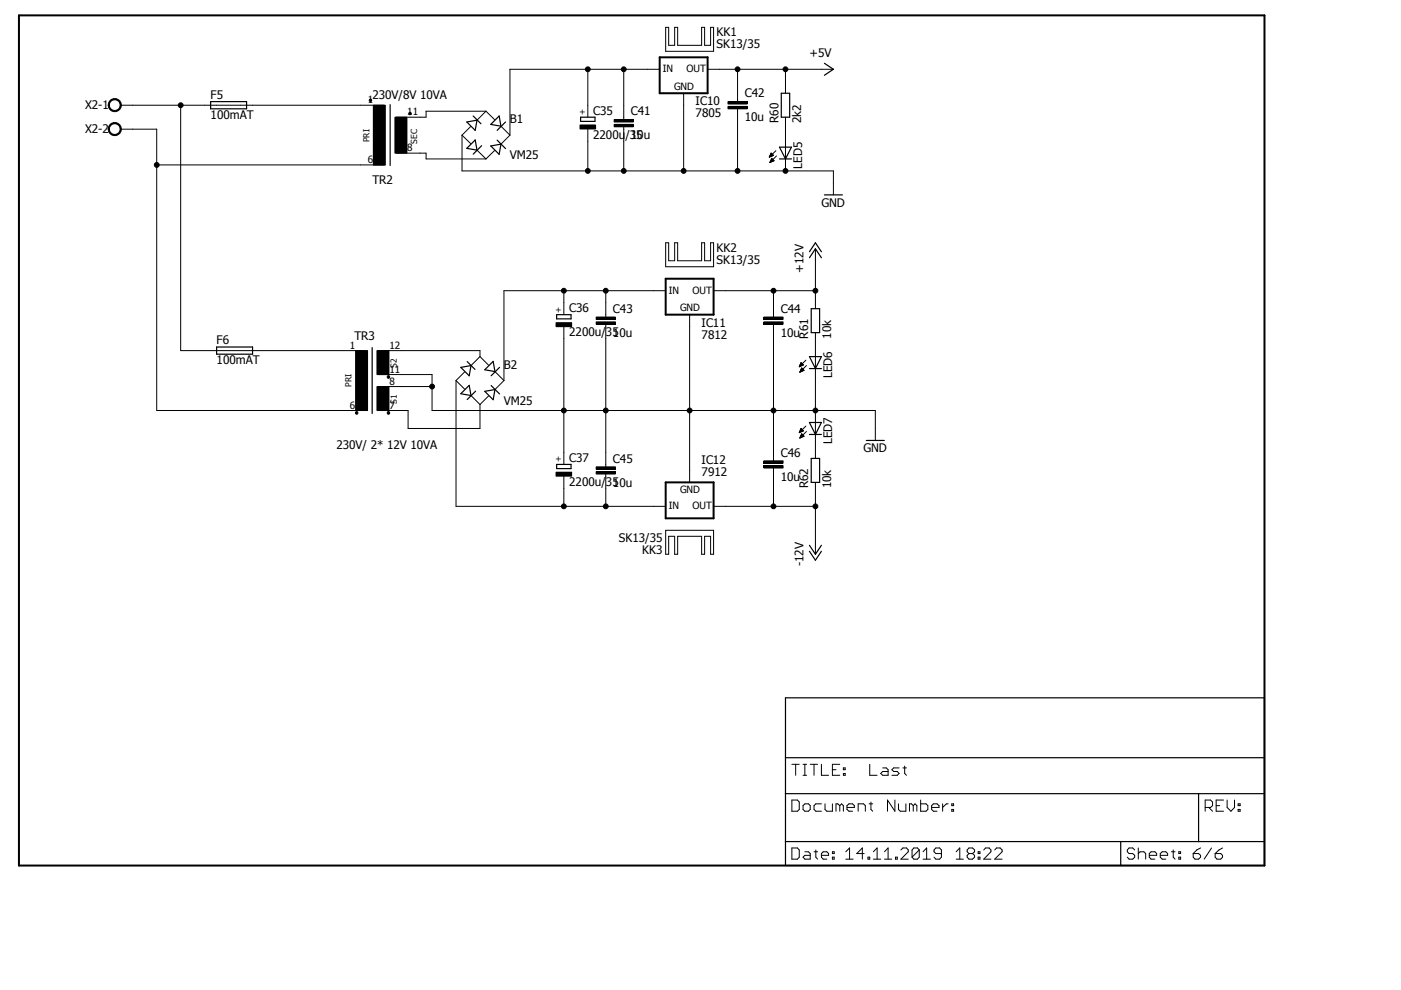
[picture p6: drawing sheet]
<svg xmlns="http://www.w3.org/2000/svg" width="297mm" height="210mm" viewBox="0 0 297 210" stroke-linecap="round" stroke-linejoin="round" font-family="sans-serif">
<path d="M3.5 3l264.9 181.1M268.4 3l-264.9 181.1" fill="none" stroke="#fff" stroke-width=".21"/>
<path d="M4 3.3h264.1v180.2h-264.1zM139.9 12.1h10.1v7.7h-10.1zM141.1 59.1h10.2v7.6h-10.2zM141.1 102.3h10.2v7.6h-10.2z" fill="none" stroke="#000" stroke-width=".42"/>
<g fill="none" stroke="#000" stroke-width=".25">
<path d="M165.6 19.8h1.8v5h-1.8zM174.8 13.4l1.9 1.3-1.9 1.3M44.7 21.5h7.6v1.6h-7.6zM82.7 22.2v12.9M99 25.9l2.1-.4-.4 2.1zM100.3 24.6l1.7 1.6M100.7 29.7l.4 2.1-2.1-.3zM102.1 30.9l-1.8 1.8M104.1 30.9l2.1-.3-.4 2.1zM105.4 29.7l1.8 1.8M105.8 24.6l.4 2.2-2.1-.4zM107.2 25.9l-1.8 1.7"/>
<path d="M123.1 24.8h3v.9h-3zM165.3 31.2h2.5l-1.3 2.5zM165.3 33.7h2.5M171.6 54.7l1.3-2 1.3 2M171.6 53.4l1.3-1.9 1.3 1.9M174.8 41.3h3.8M45.9 73.6h7.6v1.5h-7.6zM78.9 73.7v14M97.7 77.9l2.2-.4-.4 2.2zM99.1 76.7l1.6 1.6M104.6 76.6l.3 2.2-2.1-.4zM105.9 77.9l-1.8 1.8"/>
<path d="M118 66.7h3.1v.9h-3.1zM171.6 75.6h2.6l-1.3 2.5zM171.6 78.1h2.6M172 65.4h1.8v5.1h-1.8zM99.5 81.7l.4 2.2-2.2-.4zM100.8 82.9l-1.7 1.8M102.8 83l2.1-.4-.3 2.2zM104.1 81.7l1.8 1.8M118 98.5h3.1v.9h-3.1zM171.6 89.6h2.6l-1.3 2.5zM171.6 92.1h2.6M172 97.2h1.8v5.1h-1.8z"/>
<path d="M183.7 93.4h3.8M171.6 115.6l1.3 1.9 1.3-1.9M171.6 116.9l1.3 1.9 1.3-1.9M166.5 148h101.6v35.5h-101.6zM166.5 168.3h101.6M166.5 178.4h101.6M166.5 160.7h101.6M237.6 178.4v5.1M254.1 168.3v10.1"/>
</g>
<g fill="none" stroke="#000" stroke-width=".21">
<path d="M124.6 14.7v10.1M132.2 14.7v10.7M139.9 14.7h-31.8v14M141.1 5.8h.7v3.8h1.2v-3.8h.7v3.8h5.1v-3.8h.6v3.8h1.3v-3.8h.6v5.1h-10.2zM144.9 19.8v16.4M150 14.7h26.7M156.4 14.7v6.8M166.5 14.7v5.1M23.3 21.4a1.4 1.4 0 0 1 2.2 .1 1.4 1.4 0 0 1-.8 2.1 1.4 1.4 0 0 1-1.8-1.3h.3a1.16 1.16 0 0 1 1.7-1 1.16 1.16 0 0 1 .2 2 1.16 1.16 0 0 1-1.9-.6v-.4h-.3zM23.3 26.5a1.4 1.4 0 0 1 2.2 .1 1.4 1.4 0 0 1-.8 2.1 1.4 1.4 0 0 1-1.8-1.3h.3a1.16 1.16 0 0 1 1.7-1 1.16 1.16 0 0 1 .2 1.9 1.16 1.16 0 0 1-1.9-.5v-.4h-.3zM25.6 22.3h55.8M25.6 27.4h7.6v59.6h44.4"/>
<path d="M33.2 35h48.2M38.3 22.3v52h39.3M78.4 21.1h.3v.4h-.3zM79.2 22.3h2.5v12.7h-2.5zM83.7 24.8h2.6v7.7h-2.6zM84 32.5h6.3v1.2h12.7M86.7 23.9h.4v.4h-.4zM98 28.7l1.8 1.7M98 28.7v7.5h78.7v5.1M99.8 26.8l-1.8 1.9M101.1 31.8l1.9 1.9M103 23.6h-12.7v1.2h-6.3"/>
<path d="M103 23.6l-1.9 1.9M103 23.6l1.9 1.8M104.9 31.9l-1.9 1.8M106.2 26.8l1.9 1.9M108.1 28.7l-1.9 1.9M123 26.5h3.3v.8h-3.3zM124.6 27.4v8.8M130.2 26.4h4.1v.5h-4.1zM130.2 25.4h4.1v.5h-4.1zM132.2 26.9v9.3M154.3 22.6h4.1v.5h-4.1zM154.3 21.5h4.1v.6h-4.1z"/>
<path d="M156.4 23.1v13.1M163.1 33.3h.1M163.1 33.2h.3M163.2 33.1h.5M163.2 33h.7M163.2 34.4h.1M163.3 32.9h.7M163.3 34.3h.2M163.3 32.9h.6M163.3 34.2h.4M163.4 32.8h.4M163.4 34.2h.6"/>
<path d="M163.4 32.6h.3M163.4 34.1h.7M163.4 32.6h.2M163.4 34h.6M163.5 32.5h.1M163.5 32.5l-.4 .8M163.5 32.5l.5 .4-.9 .4M163.5 33.9h.4M163.5 33.8h.3M163.6 33.7h.1M164.1 34.1l-.5-.5-.4 .9M164.1 34.1l-.9 .4"/>
<path d="M164.5 32l-1.4 1.3M164.6 33.1l-1.4 1.4M166.5 24.8v11.4M141.1 51.5h.7v3.8h1.2v-3.8h.7v3.8h5.1v-3.8h.6v3.8h1.3v-3.8h.6v5.1h-10.2zM172.9 52.7v12.7M75.4 74.3h2.5v12.7h-2.5zM79.9 74.3h2.6v5.1h-2.6zM80.2 74.3h21.6v1.3M80.2 79.4h11.4v7.6h94v6.4M98.5 78.9l-1.8 1.8M101.8 75.6l-1.9 1.9M101.8 75.6l1.8 1.8"/>
<path d="M104.9 78.8l1.9 1.9M117.9 68.4h3.3v.9h-3.3zM119.5 61.6v5.1M119.5 69.3v29.2M126.4 68.2h4.1v.5h-4.1zM126.4 67.2h4.1v.5h-4.1zM128.4 61.6v5.6M128.4 68.7v30.3M141.1 61.6h-34.3v19.1M146.2 66.7v35.6M151.3 61.6h21.6M162 68.2h4v.5h-4z"/>
<path d="M162 67.2h4v.5h-4zM164 61.6v5.6M164 68.7v29M169.5 77.7h.1M169.5 77.6h.3M169.5 77.5h.5M169.6 77.4h.6M169.6 78.9h.1M169.6 77.3h.7M169.6 78.8h.3M169.7 77.3h.5M169.7 78.7h.4"/>
<path d="M169.7 77.2h.4M169.7 78.6h.6M169.8 77.1h.2M169.8 78.5h.6M169.8 77h.2M169.8 78.4h.5M169.8 76.9l.5 .5-.8 .4zM169.8 76.9h.1M169.8 78.3h.5M169.9 78.2h.3M169.9 78.1h.2M170 78l.5 .5-.9 .4z"/>
<path d="M170 78.1h.1M170.9 76.4l-1.4 1.4M171 77.5l-1.4 1.4M172.9 70.5v26.7M79.9 82h2.6v5h-2.6zM80.2 82h11.4M96.7 80.7l1.8 1.8M96.7 80.7v26.7h44.4M99.9 83.9l1.9 1.9M101.8 85.8v5h-15.3v-3.8h-6.3M103.6 83.9l-1.8 1.9M106.8 80.7l-1.9 1.9"/>
<path d="M126.4 100h4.1v.5h-4.1zM126.4 99h4.1v.5h-4.1zM162 98.7h4v.5h-4zM162 97.7h4v.5h-4zM164 99.2v8.2M169.5 91.7h.1M169.5 91.6h.3M169.6 91.5h.4M169.6 91.4h.7M169.6 91.3h.7M169.6 92.8h.2M169.6 92.7h.4"/>
<path d="M169.7 91.2h.5M169.7 92.6h.5M169.7 91.1h.4M169.7 92.5h.6M169.8 91h.2M169.8 92.5h.6M169.8 90.9h.1M169.8 92.4h.5M169.8 90.8l-.3 .9M169.8 90.8l.5 .6-.8 .3M169.8 90.8h.1M169.8 92.3h.5"/>
<path d="M169.9 92.2h.3M169.9 92.1h.1M170 92l-.4 .9M170 92l.5 .5-.9 .4M170 92h.1M170.9 90.3l-1.4 1.4M171 91.5l-1.4 1.4M117.9 100.1h3.3v.9h-3.3zM119.5 101v6.4M128.4 100.5v6.9M141.1 112.4h10.2v5.1h-.6v-3.8h-1.3v3.8h-.6v-3.8h-5.1v3.8h-.7v-3.8h-1.2v3.8h-.7zM151.3 107.4h21.6"/>
<path d="M172.9 102.3v15.2M167.9 169.6h1.2l.4 .5v1.5l-.4 .4h-1.2zM167.9 179.8h1.2l.4 .4v1.5l-.4 .5h-1.2zM167.9 162.1h1.6M168.7 162.1v2.3M170.3 170.8l.3-.4h.8l.4 .4v.8l-.4 .4h-.8l-.3-.4zM170.3 162.1h.7M170.3 164.4h.7M170.6 162.1v2.3M171.8 162.1h1.6M172.6 162.1v2.3M174.2 162.1v2.3h1.5"/>
<path d="M174.2 170.4h-1.2l-.4 .4v.8l.4 .4h1.2M174.9 170.4v1.2l.4 .4h1.2v-1.6M176.5 163.2h.7M178.1 162.1h-1.6v2.3h1.6M178.1 170.8l-.5-.4h-.4v1.6M178.1 170.8l.3-.4 .4 .4v1.2M178.1 170.8v1.2M178.8 164h.4v.4h-.4zM178.8 162.8h.4v.4h-.4zM179.6 171.2h1.5v-.4l-.3-.4h-.8l-.4 .4v.8l.4 .4h.8M181.9 172v-1.6h1.2l.4 .4v1.2M184.3 170.4h.7"/>
<path d="M184.4 162.1v2.3h1.6M184.7 170.1v1.5l.3 .4M187.2 162.8h.7l.4 .4v1.2h-1.1l-.5-.4 .5-.4h1.1M189.7 169.6v2.4l-1.5-2.4v2.4M190.5 170.4v1.2l.4 .4h1.2v-1.6M190.6 162.8h-1.1l-.4 .4 .4 .4h.7l.4 .4-.4 .4h-1.1M191.4 162.8h.8M191.8 162.4v1.6l.4 .4M193.6 170.8l-.4-.4h-.4v1.6M193.6 170.8v1.2M193.6 170.8l.4-.4 .4 .4v1.2M195.2 169.6v2.4h1.1l.4-.4v-.8l-.4-.4h-1.1"/>
<path d="M197.5 171.2h1.6v-.4l-.4-.4h-.8l-.4 .4v.8l.4 .4h.8M199.9 170.4v1.6M201 170.4h-.3l-.8 .8M201.8 171.6h.4v.4h-.4zM201.8 170.4h.4v.4h-.4zM241.3 179.8v2.4M254.5 179.8l-.8 .4-.7 .8M255.5 171.2h1.2l.4-.4v-.7l-.4-.5h-1.2v2.4M256.3 171.2l.8 .8M256.9 179.8l-1.6 2.4M257.8 170.8h.8M259.2 179.8l-.8 .4-.8 .8"/>
<path d="M259.4 169.6h-1.6v2.4h1.6M260.2 169.6v1.6l.8 .8 .7-.8v-1.6M262.5 171.6h.4v.4h-.4zM262.5 170.4h.4v.4h-.4zM170.6 180.6h.8l.4 .4v1.2h-1.2l-.3-.5 .3-.3h1.2M172.6 180.6h.8M173 180.2v1.5l.4 .5M174.2 181.4h1.5v-.4l-.4-.4h-.8l-.3 .4v.7l.3 .5h.8M176.5 181.7h.4v.5h-.4zM176.5 180.6h.4v.4h-.4zM179.3 182.2h1.6M179.3 180.6l.8-.8v2.4"/>
<path d="M183.2 181h-1.6l1.2-1.2v2.4M184 181.7h.4v.5h-.4zM185.2 182.2h1.5M185.2 180.6l.8-.8v2.4M187.5 182.2h1.6M187.5 180.6l.8-.8v2.4M189.9 181.7h.3v.5h-.3zM191 180.2l.4-.4h.8l.4 .4v.4l-1.6 1.6h1.6M194.9 180.2v1.5l-.4 .5h-.7l-.4-.5M194.9 180.2l-.4-.4h-.7l-.4 .4v1.5M194.9 180.2l-1.5 1.5M195.7 182.2h1.6"/>
<path d="M195.7 180.6l.8-.8v2.4M199.6 181h-1.2l-.4-.4v-.4l.4-.4h.8l.4 .4v1.5l-.4 .5h-.8l-.4-.5M202.7 182.2h1.6M202.7 180.6l.8-.8v2.4M205.4 181l-.3 .4v.3l.3 .5h.8l.4-.5v-.3l-.4-.4M205.4 181l-.3-.4v-.4l.3-.4h.8l.4 .4v.4l-.4 .4M205.4 181h.8M207.4 181.7h.4v.5h-.4zM207.4 180.6h.4v.4h-.4zM208.6 180.2l.4-.4h.7l.4 .4v.4l-1.5 1.6h1.5M210.9 180.2l.4-.4h.7l.5 .4v.4l-1.6 1.6h1.6M240.6 180.2l-.4-.4h-.8l-.4 .4v.4l.4 .4h.8l.4 .4v.3l-.4 .5h-.8l-.4-.5"/>
<path d="M241.3 181l.4-.4h.8l.4 .4v1.2M243.7 181.4h1.5v-.4l-.3-.4h-.9l-.3 .4v.7l.3 .5h.9M246 181.4h1.6v-.4l-.4-.4h-.8l-.4 .4v.7l.4 .5h.8M248.4 180.6h.7M248.7 180.2v1.5l.4 .5M249.9 181.7h.4v.5h-.4zM249.9 180.6h.4v.4h-.4zM253 181h1.1l.4 .4v.3l-.4 .5h-.7l-.4-.5zM257.6 181h1.2l.4 .4v.3l-.4 .5h-.8l-.4-.5z"/>
<circle cx="124.6" cy="14.7" r=".51"/>
<circle cx="132.2" cy="14.7" r=".51"/>
<circle cx="156.4" cy="14.7" r=".51"/>
<circle cx="166.5" cy="14.7" r=".51"/>
<circle cx="33.2" cy="35" r=".51"/>
<circle cx="38.3" cy="22.3" r=".51"/>
<circle cx="124.6" cy="36.2" r=".51"/>
<circle cx="132.2" cy="36.2" r=".51"/>
<circle cx="144.9" cy="36.2" r=".51"/>
<circle cx="156.4" cy="36.2" r=".51"/>
<circle cx="166.5" cy="36.2" r=".51"/>
<circle cx="82.4" cy="79.9" r=".29"/>
<circle cx="119.5" cy="61.6" r=".51"/>
<circle cx="128.4" cy="61.6" r=".51"/>
<circle cx="164" cy="61.6" r=".51"/>
<circle cx="172.9" cy="61.6" r=".51"/>
<circle cx="75.6" cy="87.5" r=".29"/>
<circle cx="82.4" cy="87.5" r=".29"/>
<circle cx="91.6" cy="82" r=".51"/>
<circle cx="119.5" cy="87" r=".51"/>
<circle cx="128.4" cy="87" r=".51"/>
<circle cx="146.2" cy="87" r=".51"/>
<circle cx="164" cy="87" r=".51"/>
<circle cx="172.9" cy="87" r=".51"/>
<circle cx="119.5" cy="107.4" r=".51"/>
<circle cx="128.4" cy="107.4" r=".51"/>
<circle cx="164" cy="107.4" r=".51"/>
<circle cx="172.9" cy="107.4" r=".51"/>
</g>
<g fill="#000">
<path d="M23.3 21.4a1.4 1.4 0 0 1 2.2 .1 1.4 1.4 0 0 1-.8 2.1 1.4 1.4 0 0 1-1.8-1.3h.3a1.16 1.16 0 0 1 1.7-1 1.16 1.16 0 0 1 .2 2 1.16 1.16 0 0 1-1.9-.6v-.4h-.3z" fill-rule="evenodd"/>
<path d="M23.3 26.5a1.4 1.4 0 0 1 2.2 .1 1.4 1.4 0 0 1-.8 2.1 1.4 1.4 0 0 1-1.8-1.3h.3a1.16 1.16 0 0 1 1.7-1 1.16 1.16 0 0 1 .2 1.9 1.16 1.16 0 0 1-1.9-.5v-.4h-.3z" fill-rule="evenodd"/>
<path d="M78.4 21.1h.3v.4h-.3z" fill-rule="evenodd"/>
<path d="M79.2 22.3h2.5v12.7h-2.5z" fill-rule="evenodd"/>
<path d="M83.7 24.8h2.6v7.7h-2.6z" fill-rule="evenodd"/>
<path d="M86.7 23.9h.4v.4h-.4z" fill-rule="evenodd"/>
<path d="M123 26.5h3.3v.8h-3.3z" fill-rule="evenodd"/>
<path d="M130.2 26.4h4.1v.5h-4.1z" fill-rule="evenodd"/>
<path d="M130.2 25.4h4.1v.5h-4.1z" fill-rule="evenodd"/>
<path d="M154.3 22.6h4.1v.5h-4.1z" fill-rule="evenodd"/>
<path d="M154.3 21.5h4.1v.6h-4.1z" fill-rule="evenodd"/>
<path d="M75.4 74.3h2.5v12.7h-2.5z" fill-rule="evenodd"/>
<path d="M79.9 74.3h2.6v5.1h-2.6z" fill-rule="evenodd"/>
<path d="M117.9 68.4h3.3v.9h-3.3z" fill-rule="evenodd"/>
<path d="M126.4 68.2h4.1v.5h-4.1z" fill-rule="evenodd"/>
<path d="M126.4 67.2h4.1v.5h-4.1z" fill-rule="evenodd"/>
<path d="M162 68.2h4v.5h-4z" fill-rule="evenodd"/>
<path d="M162 67.2h4v.5h-4z" fill-rule="evenodd"/>
<path d="M79.9 82h2.6v5h-2.6z" fill-rule="evenodd"/>
<path d="M126.4 100h4.1v.5h-4.1z" fill-rule="evenodd"/>
<path d="M126.4 99h4.1v.5h-4.1z" fill-rule="evenodd"/>
<path d="M162 98.7h4v.5h-4z" fill-rule="evenodd"/>
<path d="M162 97.7h4v.5h-4z" fill-rule="evenodd"/>
<path d="M117.9 100.1h3.3v.9h-3.3z" fill-rule="evenodd"/>
<circle cx="124.6" cy="14.7" r=".51"/>
<circle cx="132.2" cy="14.7" r=".51"/>
<circle cx="156.4" cy="14.7" r=".51"/>
<circle cx="166.5" cy="14.7" r=".51"/>
<circle cx="33.2" cy="35" r=".51"/>
<circle cx="38.3" cy="22.3" r=".51"/>
<circle cx="124.6" cy="36.2" r=".51"/>
<circle cx="132.2" cy="36.2" r=".51"/>
<circle cx="144.9" cy="36.2" r=".51"/>
<circle cx="156.4" cy="36.2" r=".51"/>
<circle cx="166.5" cy="36.2" r=".51"/>
<circle cx="82.4" cy="79.9" r=".29"/>
<circle cx="119.5" cy="61.6" r=".51"/>
<circle cx="128.4" cy="61.6" r=".51"/>
<circle cx="164" cy="61.6" r=".51"/>
<circle cx="172.9" cy="61.6" r=".51"/>
<circle cx="75.6" cy="87.5" r=".29"/>
<circle cx="82.4" cy="87.5" r=".29"/>
<circle cx="91.6" cy="82" r=".51"/>
<circle cx="119.5" cy="87" r=".51"/>
<circle cx="128.4" cy="87" r=".51"/>
<circle cx="146.2" cy="87" r=".51"/>
<circle cx="164" cy="87" r=".51"/>
<circle cx="172.9" cy="87" r=".51"/>
<circle cx="119.5" cy="107.4" r=".51"/>
<circle cx="128.4" cy="107.4" r=".51"/>
<circle cx="164" cy="107.4" r=".51"/>
<circle cx="172.9" cy="107.4" r=".51"/>
</g>
<g font-size="2.5">
<text x="151.9" y="10.2">SK13/35</text>
<text x="151.9" y="7.7">KK1</text>
<text x="171.6" y="12.1">+5V</text>
<text x="18" y="23.2">X2-1</text>
<text x="44.7" y="20.9">F5</text>
<text x="78.9" y="20.9">230V/8V 10VA</text>
<text x="147.5" y="22.3">IC10</text>
<text x="157.9" y="20.7">C42</text>
<text x="18" y="28.3">X2-2</text>
<text x="44.7" y="25.2">100mAT</text>
<text x="108.1" y="26.1">B1</text>
<text x="125.8" y="24.3">C35</text>
<text x="125.8" y="29.4">2200u/35</text>
<text x="133.8" y="24.5">C41</text>
<text x="133.8" y="29.5">10u</text>
<text x="147.5" y="24.8">7805</text>
<text x="157.9" y="25.7">10u</text>
<text x="165.1" y="26.1" transform="rotate(-90 165.1 26.1)">R60</text>
<text x="169.8" y="26.1" transform="rotate(-90 169.8 26.1)">2k2</text>
<text x="108.1" y="33.7">VM25</text>
<text x="170.1" y="35.8" transform="rotate(-90 170.1 35.8)">LED5</text>
<text x="78.9" y="39">TR2</text>
<text x="174.2" y="43.9">GND</text>
<text x="151.9" y="53.4">KK2</text>
<text x="151.9" y="55.9">SK13/35</text>
<text x="170.3" y="57.8" transform="rotate(-90 170.3 57.8)">+12V</text>
<text x="120.7" y="66.3">C36</text>
<text x="120.7" y="71.3">2200u/35</text>
<text x="130" y="66.3">C43</text>
<text x="130" y="71.4">10u</text>
<text x="148.8" y="71.8">7812</text>
<text x="148.8" y="69.3">IC11</text>
<text x="165.5" y="66.3">C44</text>
<text x="165.5" y="71.4">10u</text>
<text x="171.4" y="71.8" transform="rotate(-90 171.4 71.8)">R61</text>
<text x="176.2" y="71.8" transform="rotate(-90 176.2 71.8)">10k</text>
<text x="45.9" y="72.9">F6</text>
<text x="45.9" y="77.3">100mAT</text>
<text x="75.1" y="72.1">TR3</text>
<text x="106.8" y="78.1">B2</text>
<text x="176.4" y="80.2" transform="rotate(-90 176.4 80.2)">LED6</text>
<text x="106.8" y="85.8">VM25</text>
<text x="71.3" y="95.3">230V/ 2* 12V 10VA</text>
<text x="176.4" y="94.1" transform="rotate(-90 176.4 94.1)">LED7</text>
<text x="183" y="95.9">GND</text>
<text x="120.7" y="98">C37</text>
<text x="130" y="98.1">C45</text>
<text x="148.8" y="101">7912</text>
<text x="148.8" y="98.5">IC12</text>
<text x="165.5" y="96.8">C46</text>
<text x="165.5" y="101.9">10u</text>
<text x="120.7" y="103">2200u/35</text>
<text x="130" y="103.2">10u</text>
<text x="171.4" y="103.5" transform="rotate(-90 171.4 103.5)">R62</text>
<text x="176.2" y="103.5" transform="rotate(-90 176.2 103.5)">10k</text>
<text x="131.2" y="114.9">SK13/35</text>
<text x="136.2" y="117.4">KK3</text>
<text x="170.3" y="120.1" transform="rotate(-90 170.3 120.1)">-12V</text>
</g>
<g font-size="2.1">
<text x="140.5" y="15.3">IN</text>
<text x="145.6" y="15.3">OUT</text>
<text x="78" y="21.9">1</text>
<text x="142.9" y="19">GND</text>
<text x="86.4" y="24.5">11</text>
<text x="78" y="34.6">6</text>
<text x="86.4" y="32.1">8</text>
<text x="141.8" y="62.3">IN</text>
<text x="144.2" y="66">GND</text>
<text x="146.9" y="62.3">OUT</text>
<text x="74.2" y="74">1</text>
<text x="82.5" y="74">12</text>
<text x="82.5" y="81.6">8</text>
<text x="82.5" y="79.1">11</text>
<text x="74.2" y="86.7">6</text>
<text x="82.5" y="86.7">7</text>
<text x="141.8" y="108">IN</text>
<text x="144.2" y="104.6">GND</text>
<text x="146.9" y="108">OUT</text>
</g>
<g font-size="1.8">
<text x="124" y="24.4" transform="rotate(-90 124 24.4)">+</text>
<text x="78.3" y="30.1" transform="rotate(-90 78.3 30.1)">PRI</text>
<text x="88.4" y="30.4" transform="rotate(-90 88.4 30.4)">SEC</text>
<text x="119" y="66.3" transform="rotate(-90 119 66.3)">+</text>
<text x="74.5" y="82" transform="rotate(-90 74.5 82)">PRI</text>
<text x="84.1" y="78" transform="rotate(-90 84.1 78)">S2</text>
<text x="84.1" y="85.6" transform="rotate(-90 84.1 85.6)">S1</text>
<text x="119" y="98" transform="rotate(-90 119 98)">+</text>
</g>
</svg>
